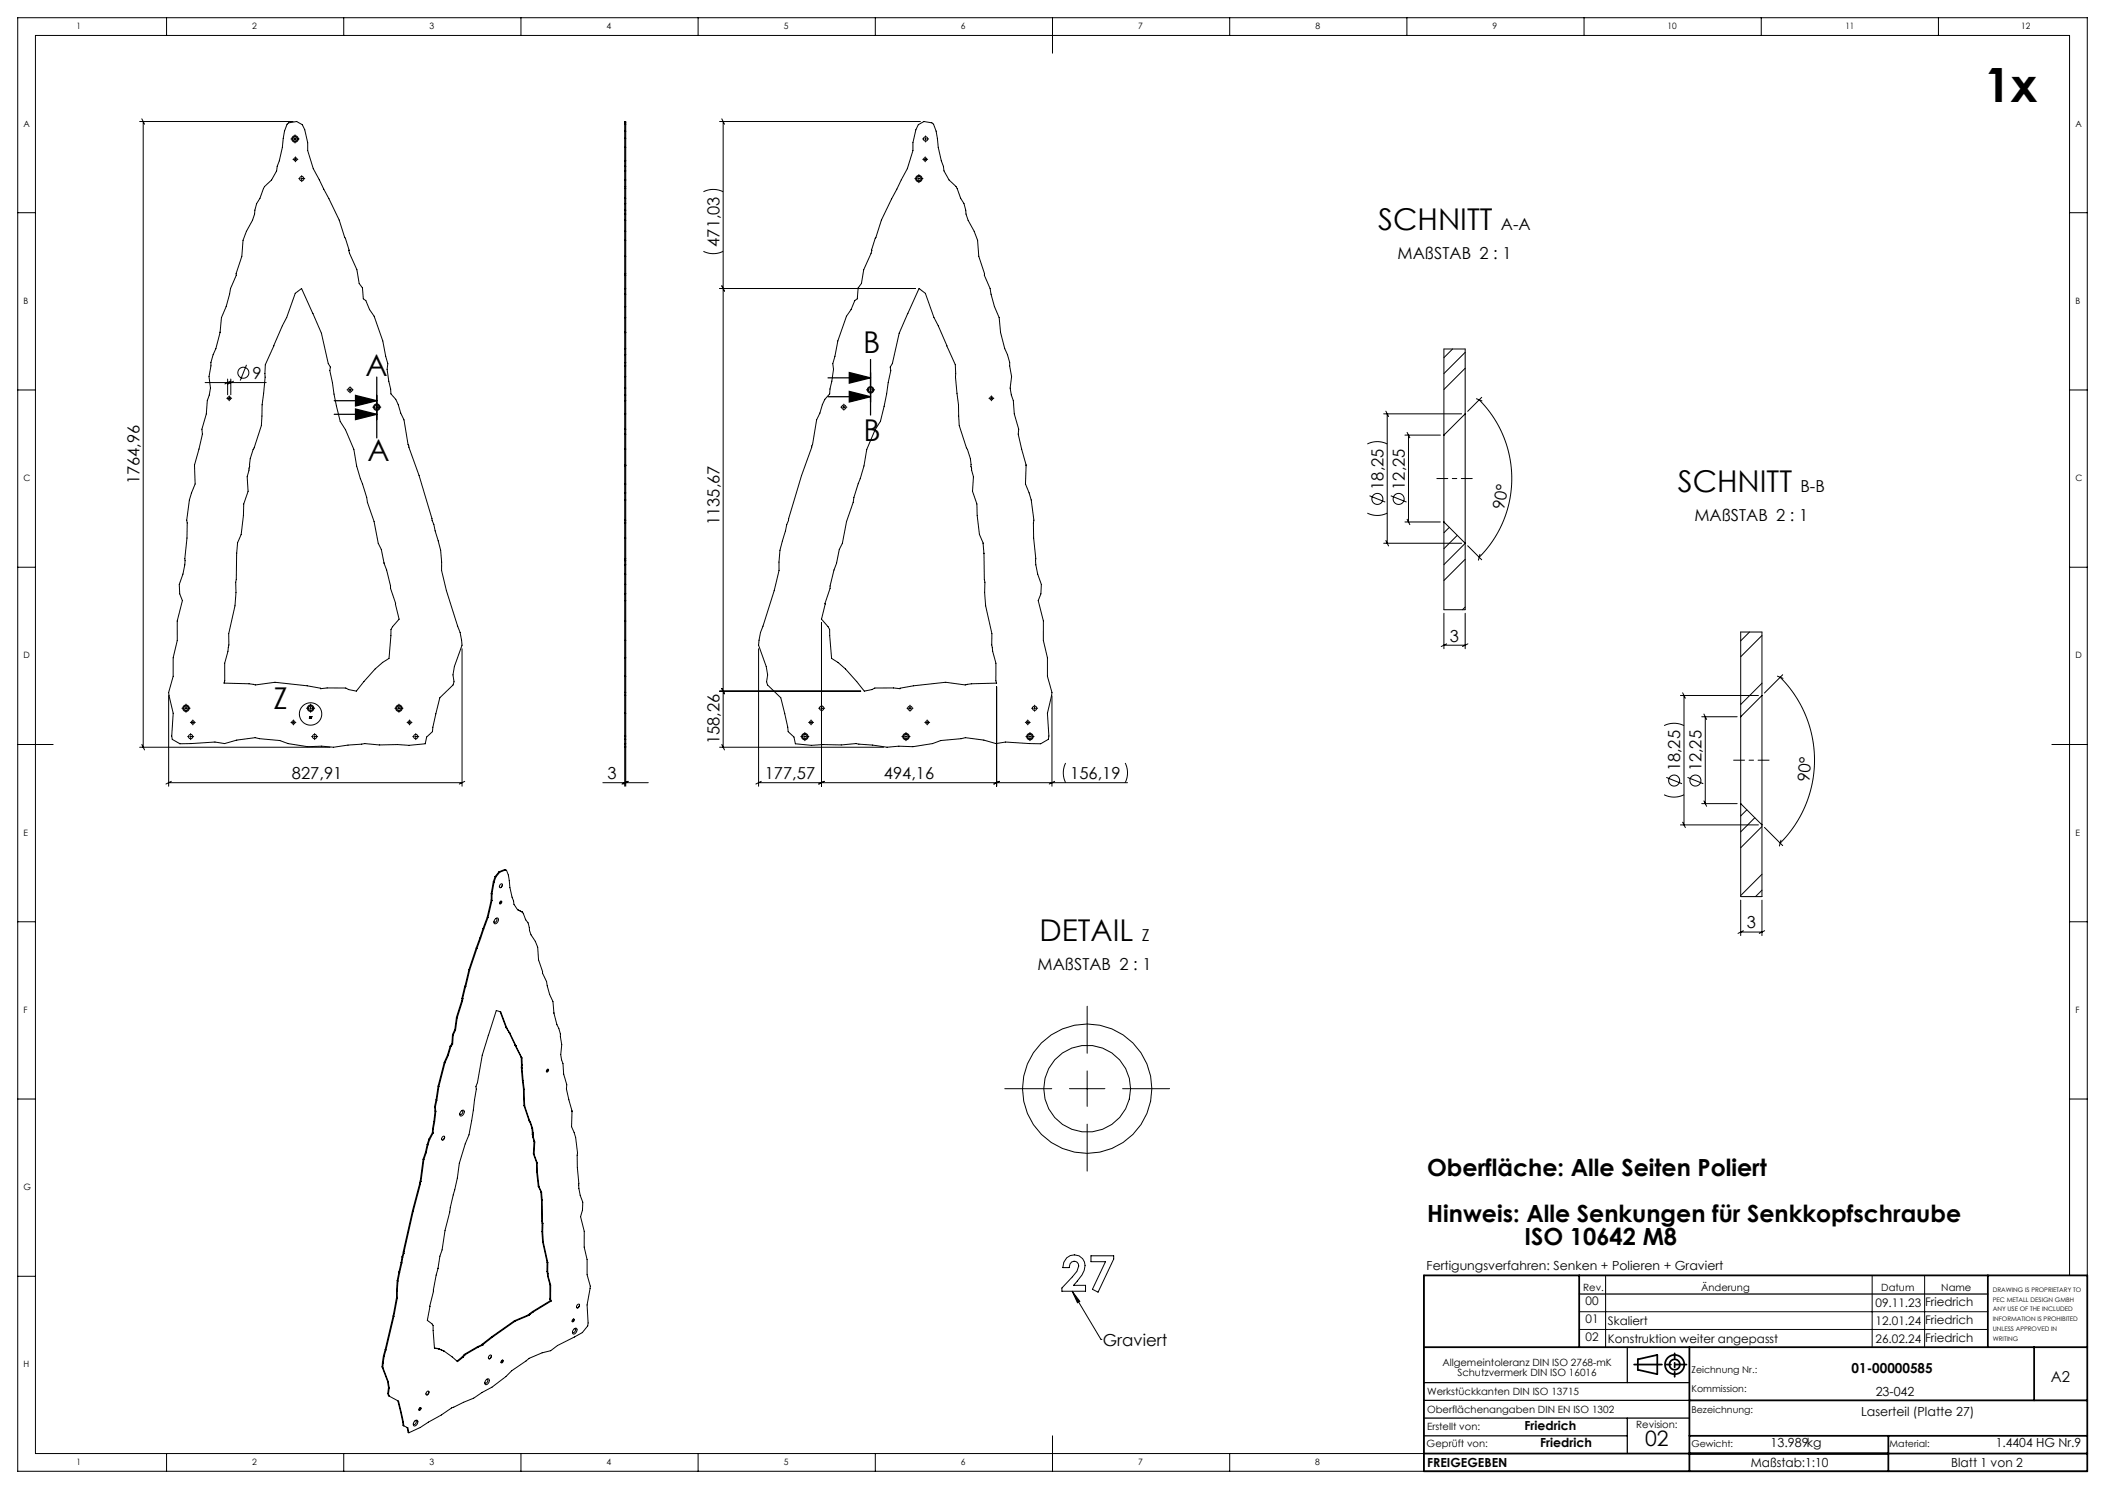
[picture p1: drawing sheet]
<svg xmlns="http://www.w3.org/2000/svg" width="594mm" height="420mm" viewBox="0 0 594 420" stroke-linecap="round" stroke-linejoin="round" font-family="sans-serif">
<g fill="none" stroke="#000" stroke-width=".28">
<path d="M47 5v5M97 5v5M147 5v5M197 5v5M247 5v5M297 5v10M347 5v5M397 5v5M447 5v5M497 5v5M547 5v5M39.4 34.3h43.3"/>
<path d="M40 33.5l.8 1.5M40.4 34.3v176.5M81 35l.5-.4 2.2-.3 1.6 .9 .7 1.4 .8 3.6v2.3l1.6 5.1 3 5.8a55.7 55.7 0 0 1 6.1 13.8l1.1 4.2 2.1 4.7 .6 3.9 1 1.2 .2 3.1 .7 .5 1.1 2.5 1.3 1.9 2.4 7 1.4 6.4-.2 1.6 1.1 6.9 1.4 1.5 .7 1.6 .7 2.3 .9 1.9a54.4 54.4 0 0 0 4.3 15.7l4.1 13.9 .4 1.7a24.7 24.7 0 0 1 1.8 11.2l1.4 5.7 3.8 11.8 .6 3.6-2.2 6-.4 2.4 .3 1.9-.2 .9-3.8 3.6-2 8.3-.1 1.3-1.6 1.5-.4 1.9-4.6 .4-3.2-.2-5.1 .1-4.2-.4-8.8 1.1-3.3-.3-4 .1-5.5-.9-2.3-.8-5.8-.5-1.2-.3-5.2 .7-3.4 .9-2.7-.4-9.9 .5-2.2-1.3-.1-.9 .4-6.4-1.3-5.9 1.3-4.5v-5.3l1.1-4.9v-5.4l1.5-5.8-.8-1.9-.1-2.7a14 14 0 0 0 1.6-7.2l.6-5.8v-4.3a22.6 22.6 0 0 1 2.3-11 16.6 16.6 0 0 1 1.1-9.8l.9-4.2-.1-1.4 1.2-4.3 .3-3.8 .6-1.6 .3-1.9-.4-3.3 .5-3.9 .6-2.3a25.8 25.8 0 0 0 2.4-10.4l1.3-3.1 1.2-5.1 1.7-3.8-.1-.4 1.6-4.9 .4-4.5 .9-2.6 1.8-3.1 .5-1.7 .6-3 1-1.5 1.3-3.3 1.9-1.8 1.5-2.6 .1-1.3 .6-1.5 .9-3.8 .6-4.6zM82.1 39.2h.7M83 39.2h.5M83.3 38v.7M83.3 38.9v.5M83.3 39.7v.7M83.8 39.2h.6M176.3 39h.3M176.3 37h.3M176.3 35h.3"/>
<path d="M176.3 34.6h.3M203.1 34.3h56.6M203.7 33.5l.7 1.5M204.1 34.3v176.5M259.1 35.2l1.6-.9 2.3 .3 .4 .4 .8 2 .6 4.6 .8 3.8 .6 1.5 .2 1.3 1.4 2.6 2 1.8 1.3 3.3 .9 1.5 .6 3 .6 1.7 1.7 3.1 1 2.6 .3 4.5 1.6 4.9v.4l1.6 3.8 1.2 5.1 1.3 3.1a25.8 25.8 0 0 0 2.4 10.4l.6 2.3 .6 3.9-.5 3.3 .4 1.9 .5 1.6 .3 3.8 1.3 4.3-.2 1.4 1 4.2a16.6 16.6 0 0 1 1.1 9.8 22.6 22.6 0 0 1 2.2 11l.1 4.3 .6 5.8a14 14 0 0 0 1.6 7.2l-.2 2.7-.7 1.9 1.4 5.8v5.4l1.2 4.9v5.3l1.2 4.5-1.2 5.9 .4 6.4-.2 .9-2.1 1.3-9.9-.5-2.8 .4-3.4-.9-5.2-.7-1.2 .3-5.7 .5-2.3 .8-5.6 .9-3.9-.1-3.4 .3-8.8-1.1-4.1 .4-5.1-.1-3.3 .2-4.6-.4-.4-1.9-1.6-1.5-.1-1.3-2-8.3-3.7-3.6-.3-.9 .3-1.9-.4-2.4-2.1-6 .5-3.6 3.9-11.8 1.3-5.7a24.7 24.7 0 0 1 1.9-11.2l.3-1.7 .5-1.2a216.8 216.8 0 0 1 6.6-21l1.3-7.4 1-1.9 .7-2.3 .7-1.6 1.3-1.5 1.1-6.9-.2-1.6 1.4-6.4 2.5-7 1.3-1.9 1-2.5 .7-.5 .3-3.1 .9-1.2 .6-3.9 2.1-4.7 1.2-4.2a55.7 55.7 0 0 1 6.1-13.8l2.9-5.8 1.6-5.1v-2.3l.8-3.6zM260.3 39.2h.4M260.9 39.2h.5M261.2 38.3v.4M261.2 38.9v.5M261.2 39.7v.4M261.7 39.2h.3M5 60h5"/>
<path d="M82.7 44.9h.2M83.1 44.9h.5M83.4 44.2v.2M83.4 44.7v.5M83.4 45.4v.2M83.9 44.9h.2M84.3 50.4h.3M84.9 50.4h.5M85.1 49.5v.4M85.1 50.1v.5M85.1 50.9v.3M85.6 50.4h.4"/>
<path d="M176.3 59.3h.3M176.3 57.4h.3M176.3 55.9h.3M176.3 53.2h.3M176.3 52.6h.3M176.3 50.8h.3M176.3 48.2h.3M176.3 46.9h.3M176.3 45.4h.3M176.3 41.6h.3M198.5 54.1a6.2 6.2 0 0 1 5.6 0M258.1 50.4h.7"/>
<path d="M259 50.4h.5M259.3 49.2v.7M259.3 50.1v.5M259.3 50.9v.6M259.8 50.4h.7M260.4 44.9h.2M260.8 44.9h.5M261.1 44.2v.2M261.1 44.7v.5M261.1 45.4v.2M261.6 44.9h.2M584 60h5"/>
<path d="M176.3 77.6h.3M176.3 77.2h.3M176.3 72.3h.3M176.3 67.8h.3M176.3 65.2h.3M176.3 62.1h.3M176.3 60.4h.3M198.5 70.9a6.2 6.2 0 0 0 5.6 0M83.3 82.7l1.8-1.3 5.6 12.6 1.9 8.6 .6 .9-.1 1 1.2 6.7 1.7 7.7 1.5 2.3 2.4 5.6a66.7 66.7 0 0 0 3.6 13.5l.2 1.4 1.9 5.4 1.1 6.2 .9 1.7 .8 3.9 .7 1.9 1.1 5.1 1.4 4.3 1 4.4-2.3 3-.5 8.1-1.8 1.2-2.1 1.8-5.4 6.2-2.1-.4-.8-.4-5.3-.1-1.9 .3 .1-.2-3.8-.7-9.1-.9-5.5 .7-1.8-.3-7.1-.2 .2-.7v-4.9a21.6 21.6 0 0 0 1.1-8.4l1.8-7.8 .3-3.8 .2-11a9.5 9.5 0 0 1 1.3-5.4l.6-5.3 .1-3.2 1.2-3.6-.3-4.1 .8-2.9a9.8 9.8 0 0 1 1.2-5.3l2.1-6.3 .2-5.8a60.7 60.7 0 0 0 .9-11.3l4.8-11 1.2-2.4zM176.3 81.4h.3M176.3 98.4h.3M176.3 93.8h.3"/>
<path d="M176.3 93.7h.3M176.3 89.6h.3M176.3 86.5h.3M176.3 83h.3M203.1 81.4h55.2M203.7 80.6l.7 1.5M259.3 81.4l1.8 1.3 2.4 6.8 1.3 2.4 4.8 11a60.7 60.7 0 0 0 .9 11.3l.2 5.8 2 6.3a18.1 18.1 0 0 1 1.5 6.3l.5 1.9-.3 4.1 1.3 3.6v3.2l.7 5.3a9.5 9.5 0 0 1 1.3 5.4l.1 11 .3 3.8 1.8 7.8a21.6 21.6 0 0 0 1.1 8.4v4.9l.2 .7-7 .2-1.8 .3-5.6-.7-9 .9-3.8 .7v.2l-1.9-.3-5.2 .1-.8 .4-2.2 .4-5.3-6.2-2.1-1.8-1.8-1.2-.6-8.1-2.3-3 1-4.4 1.4-4.3 1.1-5.1 .8-1.9 .7-3.9 .9-1.7 1.2-6.2 1.9-5.4 .2-1.4a66.7 66.7 0 0 0 3.6-13.5l2.3-5.6 1.5-2.3 1.8-7.7 1.2-6.7-.2-1 .6-.9 1.9-8.6zM409.9 98.4l-2.4 2.5M413.5 99.4l-6 6M5 110h5M57.9 107.9h17.2M64 112.3h.2"/>
<path d="M64.2 106.9v4.4M64.4 112.3h.5M64.7 111.6v.2M64.7 112.1v.5M64.7 112.8v.2M65 107.5l-1.5 .8M65.1 106.9v4.4M65.2 112.3h.2M65.9 107.5l-1.5 .8M69.6 102.9l-1.8 4.5M97.9 110h.4M98.5 110h.5"/>
<path d="M98.8 109.1v.4M98.8 109.7v.5M98.8 110.5v.3M99.3 110h.3M105.2 114.8h.6M106.1 114.8h.5M106.3 113.7v.6M106.3 114.6v.5M106.3 115.3v.7M106.8 114.8h.7M176.3 116.8h.3M176.3 113h.3"/>
<path d="M176.3 111.4h.3M176.3 103.2h.3M176.3 106.2h.3M176.3 109.5h.3M176.3 102.3h.3M176.3 100h.3M237.3 114.8h.3M237.9 114.8h.5M238.1 114v.3M238.1 114.6v.5M238.1 115.3v.4M238.6 114.8h.4"/>
<path d="M244.5 110h.7M245.4 110h.5M245.7 108.8v.7M245.7 109.7v.5M245.7 110.5v.6M246.2 110h.6M279.1 112.3h.2M279.5 112.3h.5M279.8 111.6v.2M279.8 112.1v.5M279.8 112.8v.2M280.3 112.3h.2"/>
<path d="M390.5 116.7h22M391.1 116l.7 1.5M391.5 116.7v36.5M413.5 103.9l-6 6M413.5 116.7v-18.3h-6v24.3M413.5 116.7v36.5M413.5 116.7l-6 6M416.6 112.5l1.6 .6M417.4 112.8a31.4 31.4 0 0 1 0 44.4M418.1 112.1l-3.9 3.9M584 110h5M176.3 139h.3"/>
<path d="M176.3 136.5h.3M176.3 131.1h.3M176.3 131.2h.3M176.3 131.4h.3M176.3 126.7h.3M176.3 122.5h.3M176.3 121.1h.3M385.8 125.2a6.3 6.3 0 0 1 5.7 0M386.5 139.8l4.4 1.8M392.5 139.8l4.4 1.8M396.5 122.7h10M397.1 122l.7 1.5"/>
<path d="M397.5 122.7v24.5M407.5 122.7v24.5M5 160h5M176.3 159.3h.3M176.3 158.1h.3M176.3 157.6h.3M176.3 151.8h.3M176.3 141h.3M176.3 146.7h.3M176.3 147.5h.3M385.8 144.7a6.3 6.3 0 0 0 5.7 0M390.5 153.2h22"/>
<path d="M391.1 152.5l.7 1.5M396.5 147.2h10M397.1 146.5l.7 1.5M407.5 147.2v24.8h6v-18.8M407.5 147.2l6 6M409 148.8l-1.5 1.5M411.2 151l-3.7 3.8M413.5 153.3l-6 6M413.5 157.7l-6 6M414.2 153.9l3.9 4M417.6 156.4l-.4 1.6M584 160h5"/>
<path d="M176.3 169.4h.3M176.3 175.2h.3M176.3 164.8h.3M176.3 167.5h.3M176.3 161.9h.3M231.8 175.6v46.2M407.5 173v10M413.5 171.2l-.8 .8M413.5 173v10M493.7 178.3l-2.5 2.5M497.2 179.3l-6 6M47.6 196.3v25.5"/>
<path d="M51.3 199.8h.7M52.2 199.8h.5M52.5 198.6v.7M52.5 199.5v.5M53 199.8h.7M86.5 199.8h.6M87.4 199.8h.5M87.6 198.6v.7M87.6 199.5v.5M88.1 199.8h.7M111.4 199.8h.7M112.3 199.8h.5"/>
<path d="M112.6 198.6v.7M112.6 199.5v.5M113.1 199.8h.6M130.4 183v38.8M176.3 190.8h.3M176.3 195.3h.3M176.3 196.1h.3M176.3 180.6h.3M176.3 185.5h.3M203.1 194.9h39.8M203.7 194.2l.7 1.5M214.1 183v38.8"/>
<path d="M231 199.8h.4M231.6 199.8h.5M231.9 198.9v.4M231.9 199.5v.5M232.4 199.8h.3M255.9 199.8h.4M256.5 199.8h.5M256.8 198.9v.4M256.8 199.5v.5M257.3 199.8h.4M281.2 193.7v28.1M291.1 199.8h.4"/>
<path d="M291.7 199.8h.5M291.9 198.9v.4M291.9 199.5v.5M292.5 199.8h.3M296.8 196.3v25.5M407.5 182h6M408.2 181.6l-1.5 .8M414.2 181.6l-1.5 .8M474.2 196.2h22M474.8 195.4l.8 1.5M475.2 196.2v36.5M497.2 196.2v-17.9h-6v23.9"/>
<path d="M497.2 196.2v36.5M497.2 192.7l-6 6M497.2 196.2l-6 6M501.6 190.7l1.5 .6M502.3 191a33.1 33.1 0 0 1 0 46.8M503 190.3l-5.1 5.2M5 210h10M39.4 210.8h53.7M40 210l.8 1.5M52.5 200.3v.6M52.9 207.8h.4M53.5 207.8h.5"/>
<path d="M53.7 203.8h.2M53.8 206.9v.4M53.8 207.5v.5M53.8 208.3v.3M54.2 203.8h.5M54.3 207.8h.4M54.4 203.1v.2M54.4 203.5v.5M54.4 204.3v.2M54.9 203.8h.2M82.1 203.8h.2M82.5 203.8h.5"/>
<path d="M82.8 203.1v.2M82.8 203.5v.5M82.8 204.3v.2M83.3 203.8h.2M87.3 202.6h.1M87.4 202.2h.2l-.1 .3 .1 .1h-.3l.2-.3h-.2zM87.6 200.3v.6M87.7 202.1h.3l-.2 .5 .1-.4zM87.9 207.8h.4M88.5 207.8h.5M88.8 206.9v.4M88.8 207.5v.5"/>
<path d="M88.8 208.3v.3M89.3 207.8h.3M112.6 200.3v.6M114.9 203.8h.2M115.3 203.8h.5M115.6 203.1v.2M115.6 203.5v.5M115.6 204.3v.2M116.1 203.8h.2M116.5 207.8h.3M117.1 207.8h.5M117.3 206.9v.4"/>
<path d="M117.3 207.5v.5M117.3 208.3v.3M117.8 207.8h.4M176.3 210.8h.3M176.3 201.2h.3M176.3 207.6h.3M176.3 208.5h.3M176.3 209.8h.3M176.3 210.6h.3M203.1 210.8h46.2M203.7 210l.7 1.5M226 207.8h.6"/>
<path d="M226.9 207.8h.5M227.1 206.6v.7M227.1 207.5v.5M227.1 208.3v.6M227.6 207.8h.7M228.2 203.8h.2M228.6 203.8h.5M228.9 203.1v.2M228.9 203.5v.5M228.9 204.3v.2M229.4 203.8h.2M231.9 200.3v.3"/>
<path d="M254.5 207.8h.7M255.4 207.8h.5M255.7 206.6v.7M255.7 207.5v.5M255.7 208.3v.6M256.2 207.8h.6M256.8 200.3v.3M260.9 203.8h.2M261.4 203.8h.5M261.6 203.1v.2M261.6 203.5v.5M261.6 204.3v.2"/>
<path d="M262.1 203.8h.2M289.3 203.8h.2M289.5 207.8h.6M289.8 203.8h.5M290 203.1v.2M290 203.5v.5M290 204.3v.2M290.4 207.8h.5M290.5 203.8h.2M290.6 206.6v.7M290.6 207.5v.5M290.6 208.3v.6"/>
<path d="M291.1 207.8h.7M291.9 200.3v.3M300.7 215.2a6.2 6.2 0 0 0 0 5.6M317.5 215.2a6.2 6.2 0 0 1 0 5.6M469.6 204.7a6.3 6.3 0 0 1 5.6 0M470.2 219.3l4.4 1.8M476.2 219.3l4.4 1.8M480.2 202.2h10M480.8 201.4l.8 1.5M481.2 202.2v24.5M491.2 202.2v24.5M579 210h10"/>
<path d="M47.6 220.8h82.8M48.4 220.4l-1.6 .8M131.1 220.4l-1.5 .8M170.1 220.8h12.8M176.3 221.8v-187.5h.3v187.5M177 220.4l-1.5 .8M177.3 220.4l-1.5 .8M214.1 220.8h104.1M214.8 220.4l-1.5 .8M232.6 220.4l-1.5 .8M282 220.4l-1.5 .8M297.6 220.4l-1.5 .8"/>
<path d="M469.6 224.2a6.3 6.3 0 0 0 5.6 0M474.2 232.7h22M474.8 231.9l.8 1.5M480.2 226.7h10M480.8 225.9l.8 1.5M491.2 226.7v26.2h6v-20.2M491.2 226.7l6 6M492.9 228.4l-1.7 1.8M495.2 230.7l-4 3.9M497.2 233.1l-6 6M497.9 233.4l5.1 5.1M502.6 237l-.5 1.6"/>
<path d="M5 260h5M137.5 258.7l.2 .1M137.5 258.7l-1.2 3.2M137.7 258.8l-1.2 3.2M138.6 252l.2 .2M138.6 253.9l.2 .1M138.6 252v1.9M138.6 253.9l-1.1 4.8M138.8 254l-1.1 4.8M138.8 252.2v1.8M139.2 248.7l.2 .1M139.2 248.7l-.6 3.3"/>
<path d="M139.4 248.8l-.6 3.4M139.7 247.3l.2 .1M139.7 247.3l-.5 1.4M139.8 259.2a.52 .52 0 0 1 .8-.2 .52 .52 0 0 1 0 .9l-.1 .1a.61 .61 0 0 1-.9 .5 .61 .61 0 0 1 0-1zM139.9 259.1a.52 .52 0 0 1 .2 .7 .52 .52 0 0 1-.7 .2M139.9 247.4l-.5 1.4M140.8 245.9l.2 .1M140.8 245.9l-1.1 1.4M141 246l-1.1 1.4M141.1 254.3a.29 .29 0 0 1 .5 0 .29 .29 0 0 1-.1 .4 .3 .3 0 0 1-.5 .2 .3 .3 0 0 1 .1-.5zM141.2 249.5a.4 .4 0 0 1 .7 0 .4 .4 0 0 1-.3 .6 .38 .38 0 0 1-.6 .2 .38 .38 0 0 1 0-.6zM141.4 254.2l-.4 .7"/>
<path d="M141.8 249.5l-.5 .9M142.4 245.3l.2 .1M142.4 245.3l.5 .2M142.4 245.3l-1.6 .6M142.6 245.4l-1.6 .6M142.6 245.4l.3 .1M142.9 245.5l.6 1.3a25.7 25.7 0 0 0 1.4 7.3l.1 1 1 1.5 1.4 .7M147.2 257.2l.2 .1M147.4 257.3l1 2.2 .6 .8 .8 3.4 1.3 1.8 .6 1.7 .3 3.5 1.1 3.4v.4l1.1 2.4 .9 3.6 .9 2a17.4 17.4 0 0 0 1.7 7.6l.4 1.6 .4 3-.3 2.8 .7 2.5 .2 3 .8 3-.1 1.2 .7 3a12.9 12.9 0 0 1 .8 7.6 15 15 0 0 1 1.6 8.1v3.4l.4 4.5a10.1 10.1 0 0 0 1.2 5.3l-.1 2.2-.6 1.9 1.1 4.1v4.5l.8 3.5v4.3l.9 3.2-.9 5.3 .2 5.9-1.6 1.9-7 3.6-1.9 1.5-2.4 .6-3.7 1.5-4.9 3.5-1.6 1.7-4 3-2.8 1.5-2.3 1.6a37.3 37.3 0 0 0-9.2 4.7l-5.9 3.5-3.2 1.5M491.2 253.9v10M497.2 246.6l-6 6M497.2 251.1l-1.8 1.8"/>
<path d="M497.2 253.9v10M584 260h5M131.1 278.4l-.8 3.2 .3 .1M131.1 278.4l.2 .1M131.2 278.1l.2 .2M131.2 278.1l-.1 .3M131.3 278.5l-.7 3.2M131.4 278.3l-.1 .2M132.3 273.5l.2 .1M132.3 273.5l-1.1 4.6M132.5 273.6l-1.1 4.7M134.4 267.4l.2 .1"/>
<path d="M134.4 267.4l-2.1 6.1M134.6 267.5l-2.1 6.1M135.4 264.6l.2 .1M135.4 264.6l-1 2.8M135.6 264.7l-1 2.8M136.3 261.9l.2 .1M136.3 261.9l-.9 2.7M136.5 262l-.9 2.7M491.2 262.9h6M492 262.5l-1.6 .8M498 262.5l-1.6 .8M125.4 299.7l.2 .1"/>
<path d="M125.4 299.7l-1.8 6.6M125.6 299.8l-1.8 6.7M126.3 297.6l.2 .1M126.3 297.6l-.9 2.1M126.5 297.7l-.9 2.1M127 295.1l.2 .1M127 295.1l-.7 2.5M127.2 295.2l-.7 2.5M127.5 294.4l.2 .1M127.5 294.4l-.5 .7M127.7 291.8l.2 .1M127.7 291.8l-.2 2.6"/>
<path d="M127.7 294.5l-.5 .7M127.9 291.9l-.2 2.6M128.3 290.4l.3 .1M128.3 290.4l-.6 1.4M128.6 290.5l-.7 1.4M128.8 287l.2 .1M128.8 287l-.5 3.4M129 287.1l-.4 3.4M130.3 282.3l.2 .1M130.3 282.3l-1.5 4.7M130.4 281.6l-.1 .7M130.5 282.4l-1.5 4.7"/>
<path d="M130.6 281.7l-.1 .7M141.1 285.4l1.7 4.5M142.8 289.9l.2 .1M142.8 289.9l.9 1.4M143 290l.9 1.4M143 290l-1.7-4.6-1.2-.4-4 12.6-1.4 7.8-.4 1 .1 .8-.8 5.9-1.3 7-1 2.5-1.7 5.5a88.4 88.4 0 0 1-2.5 12.6l-1.5 6.4-.9 5.5-.6 1.7-3.5 18.1 1.6 1.5 .4 6.4 1.3 .2-.2-.1M143.7 291.3l.2 .1M143.7 291.3l1.7 3.5M143.9 291.4l1.7 3.6M145.4 294.8l.2 .2M145.4 294.8v.2M145.4 295l.2 .1"/>
<path d="M145.4 295l1.7 3.3M145.6 295v.1M145.6 295.1l1.7 3.3M147.1 298.3l.2 .1M147.1 298.3l.1 2M147.3 298.4l.1 2M306.8 283.8v13.3M5 310h5M122 319.5l.2 .1M122 319.5l-1 1.8M122.1 318.3l.2 .2M122.1 318.3l-.1 1.2"/>
<path d="M122.2 319.6l-.9 1.8M122.3 318.5l-.1 1.1M122.4 316.3l.2 .1M122.4 316.3l-.3 2M122.6 312.2l.2 .1M122.6 312.2l.2 1.2M122.6 316.4l-.3 2.1M122.8 313.4l.2 .1M122.8 313.4l-.4 2.9M122.8 312.3l.2 1.2M123 313.5l-.4 2.9M123.1 310.2l.2 .1"/>
<path d="M123.1 310.2l-.5 2M123.3 310.3l-.5 2M123.6 306.3l.2 .2M123.6 306.3l-.5 3.9M123.8 306.5l-.5 3.8M130.1 313.4a.52 .52 0 0 1 .8-.2 .52 .52 0 0 1 0 .9l-.1 .1a.61 .61 0 0 1-.9 .6 .61 .61 0 0 1 0-1.1zM130.3 313.3a.52 .52 0 0 1 .2 .7 .52 .52 0 0 1-.8 .2M147.1 301.1l.2 .2M147.1 301.1l.3 3.6M147.2 300.3l.2 .1M147.2 300.3l-.1 .8M147.3 301.3l.3 3.5"/>
<path d="M147.4 300.4l-.1 .9M147.4 304.7l.2 .1M147.4 304.7l.3 2.5M147.6 304.8l.3 2.5M147.7 307.2l.2 .1M147.7 307.2v2.5M147.7 309.7l.3 .2M147.7 309.7l.2 2.2M147.9 311.9l.2 .1M147.9 311.9l1.4 4.3M147.9 307.3l.1 2.6M148 309.9l.1 2.1"/>
<path d="M148.1 312l1.4 4.3M149.3 316.2l.2 .1M149.3 316.2l.2 .2M149.5 316.4l.2 .1M149.5 316.4l.6 1.8M149.5 316.3l.2 .2M149.7 316.5l.6 1.8M150.1 318.2l.2 .1M150.1 318.2l.1 1.3M150.2 319.9l.2 .2M150.2 319.9l.1 .3M150.2 319.5l.2 .1"/>
<path d="M150.2 319.5v.4M150.3 318.3l.1 1.3M150.4 319.6v.5M154.4 301.7a.29 .29 0 0 1 .4 0 .29 .29 0 0 1-.1 .4 .3 .3 0 0 1-.5 .3 .3 .3 0 0 1 .1-.6zM154.6 301.6l-.4 .7M283.5 307.1h13.3M301.8 307.1h10M306.8 302.1v10M306.8 317.1v13.2M316.8 307.1h13.2M584 310h5M118.4 333.9l.2 .1"/>
<path d="M118.4 333.9l-2 7.6M118.4 333.5l.2 .2M118.4 333.5v.4M118.6 333.1l.2 .1M118.6 333.1l-.2 .4M118.6 334l-2 7.7M118.6 333.7v.3M118.8 333.2l-.2 .5M119.4 327l.2 .1M119.4 327l-.8 6.1M119.6 327.1l-.8 6.1M120.1 325l.2 .1"/>
<path d="M120.1 325l-.7 2M120.3 325.1l-.7 2M120.5 322.8l.3 .1M120.5 322.8l-.4 2.2M120.8 322.9l-.5 2.2M121 321.3l.3 .1M121 321.3l-.5 1.5M121.3 321.4l-.5 1.5M124.9 320.7a.4 .4 0 0 1 .6 0 .4 .4 0 0 1-.2 .6 .38 .38 0 0 1-.6 .2 .38 .38 0 0 1 0-.6zM125.5 320.7l-.5 .9M150.3 320.2l.2 .2M150.3 320.2v.5"/>
<path d="M150.3 320.7l.2 .1M150.3 320.7l.4 1.3M150.4 320.1l.1 .3M150.5 325.5l.2 .1M150.5 325.5l.9 2.4M150.5 320.4v.4M150.5 320.8l.4 1.3M150.7 322l.2 .1M150.7 322l-.2 3.5M150.7 325.6l.9 2.4M150.9 322.1l-.2 3.5M151.4 327.9l.2 .1"/>
<path d="M151.4 327.9v2.6M151.4 330.5l.2 .1M151.4 330.5l.5 4.1M151.6 328v2.6M151.6 330.6l.5 4.1M151.9 334.6l.2 .1M151.9 334.6l.7 1.5M152.1 334.7l.7 1.6M152.6 336.3l.2 .1M152.6 336.3l.2 2.1M152.6 336.1l.2 .2M152.6 336.1v.2"/>
<path d="M152.8 338.4l.2 .1M152.8 338.4v.1M152.8 338.5l.2 .1M152.8 338.5l.1 5.9M152.8 336.4l.2 2.1M152.8 336.3v.1M153 338.5v.1M153 338.6l.1 5.9M5 360h5M112.6 358.8l.2 .1M112.6 358.8l-.5 2.4M112.8 358.9l-.5 2.5"/>
<path d="M113.2 356.1l.2 .1M113.2 356.1l-.6 2.7M113.4 356.2l-.6 2.7M113.4 354.5l.3 .1M113.4 354.5l-.2 1.6M113.7 354.6l-.3 1.6M113.8 353.4l.2 .1M113.8 353.4l-.4 1.1M113.8 352.9l.2 .2M113.8 352.9v.5M114 353.5l-.3 1.1M114 353.1v.4"/>
<path d="M116.4 341.5l.2 .2M116.4 341.5l-2.6 11.4M116.6 341.7l-2.6 11.4M152.9 344.4l.2 .1M152.9 344.4l.1 .6M152.9 347.4l.2 .1M152.9 347.4l.2 2.9M153 345l.2 .1M153 345l-.1 2.4M153.1 344.5l.1 .6M153.1 350.3l.2 .2M153.1 350.3l1.3 5.7"/>
<path d="M153.1 347.5l.2 3M153.2 345.1l-.1 2.4M153.3 350.5l1.3 5.6M154.3 358.6l.3 .2M154.3 358.6l.2 .6M154.4 356l.2 .1M154.4 356l-.1 2.6M154.5 359.2l.2 .1M154.5 359.2v.8M154.5 360l.2 .1M154.5 360l.7 2.4M154.6 358.8l.1 .5"/>
<path d="M154.6 356.1v2.7M154.7 359.3v.8M301 354.8a3.1 3.1 0 0 1 4-.3 3.1 3.1 0 0 1 .9 3.8l-.6 1.3-2.3 2.9h3.3v1.7h-6.6v-.9l4.2-4.7 .5-1.5a1.28 1.28 0 0 0-1-1.3 1.28 1.28 0 0 0-1.4 .7l-.3 1h-1.8l.3-1.4zM307.9 354.2h6.4v.9l-4.4 9.4-1.6-.8 3.7-7.8h-4.1zM401.8 359.7v55.3M453.1 359.7v20.3M528.3 359.7v20.3M543.1 359.7v20.3M584 359.7v-349.7h-574v400h391.8M589 359.7v-354.7h-584v410h584M110.9 371.2l.2 .1M110.9 371.2l-2.2 9.5"/>
<path d="M111.1 371.3l-2.2 9.5M111.9 364.1l.2 .1M111.9 364.1v1.9M111.9 366l.2 .1M111.9 366l-1 5.2M112.1 361.2l.2 .2M112.1 361.2l-.2 2.9M112.1 364.2v1.9M112.1 366.1l-1 5.2M112.3 361.4l-.2 2.8M134.7 379.9l.2 .1M134.7 379.9l-3.7 2.1"/>
<path d="M134.9 380l-3.7 2.1M136 379.2l.2 .1M136 379.2l.1 .1M136.1 379.3l.2 .1M136.1 379.3l-1.4 .6M136.2 379.3l.1 .1M136.3 379.4l-1.4 .6M138.7 377.1l.2 .1M138.7 377.1l-2.7 2.1M138.9 377.2l-2.7 2.1M145.1 372.5l.3 .2M145.1 372.5l-6.4 4.6"/>
<path d="M145.4 372.7l-6.5 4.5M149.1 370.9l.2 .1M149.1 370.9l-4 1.6M149.3 371l-3.9 1.7M149.5 370.5l.2 .2M149.5 370.5l-.4 .4M149.7 370.7l-.4 .3M150.3 369.9l.2 .1M150.3 369.9l-.8 .6M150.5 370l-.8 .7M154.7 360.1l.7 2.4M155.2 366.4l.2 .1"/>
<path d="M155.2 366.4l.1 .5M155.2 362.4l.2 .1M155.2 362.4v4M155.3 366.9l.2 .1M155.3 366.9l-5 3M155.4 366.5l.1 .5M155.4 362.5v4M155.5 367l-5 3M161.6 372.2a.29 .29 0 0 1 .5 0 .29 .29 0 0 1-.1 .4 .3 .3 0 0 1-.5 .2 .3 .3 0 0 1 0-.5zM161.8 372l-.4 .7M161.9 374.9a.52 .52 0 0 1 .8-.2 .52 .52 0 0 1 0 .9l-.1 .1a.61 .61 0 0 1-.9 .6 .61 .61 0 0 1 0-1.1zM162.1 374.8a.52 .52 0 0 1 .2 .7 .52 .52 0 0 1-.8 .2"/>
<path d="M163 368a.4 .4 0 0 1 .6 .1 .4 .4 0 0 1-.2 .6 .38 .38 0 0 1-.6 .2 .38 .38 0 0 1 0-.6zM163.5 368l-.5 .9M302.6 364.2l8.1 13.6M302.6 364.2l2.1 2.9-.6 .4zM310.7 377.8h.1M445.6 375h115.3M445.6 370h115.3M107.8 385.6l.2 .1M107.8 385.6l1.5 4M107.9 384.3l.2 .2M107.9 384.3l-.1 1.3M108 385.7l1.6 4"/>
<path d="M108.1 384.5l-.1 1.2M108.2 382.4l.2 .1M108.2 382.4l-.3 1.9M108.4 382.5l-.3 2M108.7 380.7l.2 .1M108.7 380.7l-.5 1.7M108.9 380.8l-.5 1.7M109.3 389.6l.3 .1M109.3 389.6l.3 1.7M109.4 393.1l.2 .1M109.4 393.1l.4 .7M109.6 389.7l.2 1.8"/>
<path d="M109.6 391.3l.2 .2M109.6 391.3l-.2 1.8M109.6 393.2l.2 .6M109.8 393.8l2.7 1.4 .8 3.3M109.8 391.5l-.2 1.7M112.3 395.1l.7 3.2M113 398.3l.3 .2M113 398.3l.6 2.8M113.3 398.5l.6 2.7M118.4 397.2a.29 .29 0 0 1 .4-.1 .29 .29 0 0 1-.1 .5 .3 .3 0 0 1-.5 .2 .3 .3 0 0 1 .1-.5zM118.6 397l-.4 .7M120.5 392.5a.4 .4 0 0 1 .6 .1 .4 .4 0 0 1-.2 .6 .38 .38 0 0 1-.6 .2 .38 .38 0 0 1 0-.6z"/>
<path d="M121 392.6l-.5 .9M122.6 380.2l1.1 .2M123.7 380.4l1.7 .7M125.2 381l.2 .1M125.4 381.1l3.7 3 1.6-1.3M130.5 382.7l.2 .1M130.5 382.7l-1.5 1.2M131 382l.2 .1M131 382l-.5 .7M131.2 382.1l-.5 .7M137.2 389.2a.52 .52 0 0 1 .8-.2 .52 .52 0 0 1 0 .9l-.1 .1a.61 .61 0 0 1-.9 .5 .61 .61 0 0 1 0-1zM137.3 389.1a.52 .52 0 0 1 .2 .7 .52 .52 0 0 1-.7 .2"/>
<path d="M138.1 382.4a.4 .4 0 0 1 .6 0 .4 .4 0 0 1-.2 .6 .38 .38 0 0 1-.6 .3 .38 .38 0 0 1 0-.7zM138.7 382.4l-.6 .9M141.5 383.8a.29 .29 0 0 1 .5-.1 .29 .29 0 0 1-.1 .5 .3 .3 0 0 1-.5 .2 .3 .3 0 0 1 .1-.5zM141.8 383.6l-.4 .7M47 410v5M97 410v5M113.6 401.1l.3 .1M113.6 401.1l.1 1 .2 .1M113.9 401.2v1M113.9 402.2l1.2 .6 .3 1.3M114.9 402.6l.3 1.4 .2 .1M117 400.9a.52 .52 0 0 1 .8-.2 .52 .52 0 0 1 0 .8l-.1 .2a.61 .61 0 0 1-.9 .5 .61 .61 0 0 1 0-1.1z"/>
<path d="M117.1 400.7a.52 .52 0 0 1 .3 .8 .52 .52 0 0 1-.8 .1M147 410v5M197 410v5M247 410v5M297 405v10M347 410v5"/>
<circle cx="83.3" cy="39.2" r=".91"/>
<circle cx="83.3" cy="39.2" r=".61"/>
<circle cx="261.2" cy="39.2" r=".61"/>
<circle cx="83.4" cy="44.9" r=".45"/>
<circle cx="85.1" cy="50.4" r=".61"/>
<circle cx="259.3" cy="50.4" r=".91"/>
<circle cx="259.3" cy="50.4" r=".61"/>
<circle cx="261.1" cy="44.9" r=".45"/>
<circle cx="64.7" cy="112.3" r=".45"/>
<circle cx="68.7" cy="105.1" r="1.56"/>
<circle cx="98.8" cy="110" r=".61"/>
<circle cx="106.3" cy="114.8" r=".61"/>
<circle cx="106.3" cy="114.8" r=".91"/>
<circle cx="238.1" cy="114.8" r=".61"/>
<circle cx="245.7" cy="110" r=".91"/>
<circle cx="245.7" cy="110" r=".61"/>
<circle cx="279.8" cy="112.3" r=".45"/>
<circle cx="388.7" cy="140.7" r="1.56"/>
<circle cx="394.7" cy="140.7" r="1.56"/>
<circle cx="52.5" cy="199.8" r=".61"/>
<circle cx="52.5" cy="199.8" r=".91"/>
<circle cx="87.6" cy="199.8" r=".61"/>
<circle cx="87.6" cy="199.8" r=".91"/>
<circle cx="112.6" cy="199.8" r=".61"/>
<circle cx="112.6" cy="199.8" r=".91"/>
<circle cx="231.9" cy="199.8" r=".61"/>
<circle cx="256.8" cy="199.8" r=".61"/>
<circle cx="292" cy="199.8" r=".61"/>
<circle cx="53.8" cy="207.8" r=".61"/>
<circle cx="54.4" cy="203.8" r=".45"/>
<circle cx="82.8" cy="203.8" r=".45"/>
<circle cx="87.6" cy="201.4" r="3.2"/>
<circle cx="88.8" cy="207.8" r=".61"/>
<circle cx="115.6" cy="203.8" r=".45"/>
<circle cx="117.3" cy="207.8" r=".61"/>
<circle cx="227.1" cy="207.8" r=".61"/>
<circle cx="227.1" cy="207.8" r=".91"/>
<circle cx="228.9" cy="203.8" r=".45"/>
<circle cx="255.7" cy="207.8" r=".61"/>
<circle cx="255.7" cy="207.8" r=".91"/>
<circle cx="261.6" cy="203.8" r=".45"/>
<circle cx="290" cy="203.8" r=".45"/>
<circle cx="290.6" cy="207.8" r=".61"/>
<circle cx="290.6" cy="207.8" r=".91"/>
<circle cx="472.4" cy="220.2" r="1.56"/>
<circle cx="478.4" cy="220.2" r="1.56"/>
<circle cx="306.8" cy="307.1" r="12.3"/>
<circle cx="306.8" cy="307.1" r="18.3"/>
</g>
<g fill="none" stroke="#000" stroke-width=".35">
<path d="M94.3 113h12M94.3 116.9h12M100.3 111.5l6 1.5-6 1.5zM100.3 115.4l6 1.5-6 1.5zM106.3 106.4v17.1M233.7 106.6h12M233.7 111.9h12M239.7 105.1l6 1.5-6 1.5zM239.7 110.4l6 1.5-6 1.5zM245.7 101.4v15.7M445.6 365h115.3M459.2 380v10"/>
<path d="M401.8 400h74.9M401.8 390h74.9M401.8 395h74.9M459.2 400v10M401.8 405h57.4"/>
</g>
<g fill="none" stroke="#000" stroke-width=".5">
<path d="M401.8 359.7h187.2v55.3h-187.2zM445.6 359.7v20.3M560.9 359.7v20.3M401.8 380h187.2M476.7 380v35M574 380v15M462.2 383.4l5.5-1.2v5.4l-5.5-1.2zM476.7 395h112.3M401.8 410h187.2M476.7 405h112.3M532.9 405v10"/>
<circle cx="472.6" cy="384.9" r="2.72"/>
<circle cx="472.6" cy="384.9" r="1.47"/>
</g>
<path d="M461.1 384.9h14.8" fill="none" stroke="#000" stroke-width=".5" stroke-dasharray="15.2 1.3 1.3 1.3" stroke-dashoffset="7.4"/>
<path d="M472.6 381.7v6.6" fill="none" stroke="#000" stroke-width=".5" stroke-dasharray="15.2 1.3 1.3 1.3" stroke-dashoffset="13.8"/>
<path d="M415.5 135h-10M499.2 214.4h-10" fill="none" stroke="#000" stroke-width=".28" stroke-dasharray="15.2 1.3 1.3 1.3" stroke-dashoffset="12.1"/>
<g fill="#000">
<path d="M302.6 364.2l2.1 2.9-.6 .4z"/>
<path d="M100.3 111.5l6 1.5-6 1.5zM100.3 115.4l6 1.5-6 1.5z"/>
<path d="M239.7 105.1l6 1.5-6 1.5zM239.7 110.4l6 1.5-6 1.5z"/>
</g>
<text font-size="13.3" x="560" y="28.9">1x</text>
<g font-size="8.5">
<text x="388.9" y="64.9">SCHNITT</text>
<text x="243.5" y="99.6">B</text>
<text x="103.2" y="106.1">A</text>
<text x="243.6" y="124.5">B</text>
<text x="103.7" y="130">A</text>
<text x="473.4" y="138.9">SCHNITT</text>
<text x="77.2" y="200">Z</text>
<text x="293.3" y="265.5">DETAIL</text>
</g>
<g font-size="6.7">
<text x="402.7" y="331.7">Oberfläche: Alle Seiten Poliert</text>
<text x="402.7" y="344.6">Hinweis: Alle Senkungen für Senkkopfschraube</text>
<text x="430.2" y="351.1">ISO 10642 M8</text>
</g>
<text font-size="6" x="464.2" y="407.8">02</text>
<g font-size="4.7">
<text x="423.5" y="64.9">A-A</text>
<text x="203" y="69.6" transform="rotate(-90 203 69.6)">471,03</text>
<text x="394.4" y="73.1">MAßSTAB 2 : 1</text>
<text x="71.2" y="106.8">9</text>
<text x="39.4" y="136.6" transform="rotate(-90 39.4 136.6)">1764,96</text>
<text x="390.4" y="138.2" transform="rotate(-90 390.4 138.2)">18,25</text>
<text x="396.4" y="138.2" transform="rotate(-90 396.4 138.2)">12,25</text>
<text x="424.5" y="143.8" transform="rotate(-80 424.5 143.8)">90°</text>
<text x="508.1" y="138.9">B-B</text>
<text x="203" y="148.1" transform="rotate(-90 203 148.1)">1135,67</text>
<text x="478.1" y="147.1">MAßSTAB 2 : 1</text>
<text x="409.2" y="181">3</text>
<text x="203" y="210" transform="rotate(-90 203 210)">158,26</text>
<text x="82.4" y="219.8">827,91</text>
<text x="171.4" y="219.8">3</text>
<text x="215.8" y="219.8">177,57</text>
<text x="249.4" y="219.8">494,16</text>
<text x="302" y="219.8">156,19</text>
<text x="474.1" y="217.6" transform="rotate(-90 474.1 217.6)">18,25</text>
<text x="480.1" y="217.6" transform="rotate(-90 480.1 217.6)">12,25</text>
<text x="510.6" y="220.6" transform="rotate(-85 510.6 220.6)">90°</text>
<text x="492.9" y="261.9">3</text>
<text x="322.2" y="265.5">Z</text>
<text x="292.8" y="273.7">MAßSTAB 2 : 1</text>
<text x="311.2" y="379.6">Graviert</text>
</g>
<text font-size="4.2" x="578.7" y="389.8">A2</text>
<text font-size="3.9" x="522.5" y="387.2">01-00000585</text>
<g font-size="3.5">
<text x="402.6" y="358.2">Fertigungsverfahren: Senken + Polieren + Graviert</text>
<text x="529.3" y="393.8">23-042</text>
<text x="525.2" y="399.3">Laserteil (Platte 27)</text>
<text x="430.2" y="403.4">Friedrich</text>
<text x="402.7" y="413.9">FREIGEGEBEN</text>
<text x="434.6" y="408.2">Friedrich</text>
<text x="494" y="413.9">Maßstab:1:10</text>
<text x="499.6" y="408.2">13.989kg</text>
<text x="550.6" y="413.9">Blatt 1 von 2</text>
<text x="563.2" y="408.2">1.4404 HG Nr.9</text>
</g>
<g font-size="3.3">
<text x="447.5" y="368.2">00</text>
<text x="529.2" y="368.8">09.11.23</text>
<text x="543.2" y="368.5">Friedrich</text>
<text x="447.5" y="373.2">01</text>
<text x="453.7" y="373.8">Skaliert</text>
<text x="529.2" y="373.8">12.01.24</text>
<text x="543.2" y="373.5">Friedrich</text>
<text x="447.5" y="378.2">02</text>
<text x="453.7" y="378.8">Konstruktion weiter angepasst</text>
<text x="529.2" y="378.8">26.02.24</text>
<text x="543.2" y="378.5">Friedrich</text>
</g>
<g font-size="2.8">
<text x="446.7" y="364.1">Rev.</text>
<text x="480" y="364.1">Änderung</text>
<text x="530.9" y="364.1">Datum</text>
<text x="547.8" y="364.1">Name</text>
<text x="407" y="385.2">Allgemeintoleranz DIN ISO 2768-mK</text>
<text x="411.3" y="388">Schutzvermerk DIN ISO 16016</text>
<text x="402.7" y="393.4">Werkstückkanten DIN ISO 13715</text>
<text x="402.7" y="398.6">Oberflächenangaben DIN EN ISO 1302</text>
<text x="402.7" y="403.4">Erstellt von:</text>
<text x="461.7" y="402.7">Revision:</text>
<text x="402.6" y="408.2">Geprüft von:</text>
</g>
<g font-size="2.7">
<text x="477.3" y="387.2">Zeichnung Nr.:</text>
<text x="477.3" y="392.7">Kommission:</text>
<text x="477.3" y="398.6">Bezeichnung:</text>
<text x="477.3" y="408.2">Gewicht:</text>
<text x="533.2" y="408.2">Material:</text>
</g>
<g font-size="2.5">
<text x="21.6" y="8.2">1</text>
<text x="71.2" y="8.2">2</text>
<text x="121.2" y="8.2">3</text>
<text x="171.2" y="8.2">4</text>
<text x="221.2" y="8.2">5</text>
<text x="271.2" y="8.2">6</text>
<text x="321.2" y="8.2">7</text>
<text x="371.2" y="8.2">8</text>
<text x="421.2" y="8.2">9</text>
<text x="470.5" y="8.2">10</text>
<text x="520.8" y="8.2">11</text>
<text x="570.3" y="8.2">12</text>
<text x="6.7" y="35.7">A</text>
<text x="585.7" y="35.7">A</text>
<text x="6.7" y="85.7">B</text>
<text x="585.7" y="85.7">B</text>
<text x="6.7" y="135.7">C</text>
<text x="585.7" y="135.7">C</text>
<text x="6.7" y="185.7">D</text>
<text x="585.7" y="185.7">D</text>
<text x="6.7" y="235.7">E</text>
<text x="585.7" y="235.7">E</text>
<text x="6.7" y="285.7">F</text>
<text x="585.7" y="285.7">F</text>
<text x="6.7" y="335.7">G</text>
<text x="6.7" y="385.7">H</text>
<text x="21.6" y="413.2">1</text>
<text x="71.2" y="413.2">2</text>
<text x="121.2" y="413.2">3</text>
<text x="171.2" y="413.2">4</text>
<text x="221.2" y="413.2">5</text>
<text x="271.2" y="413.2">6</text>
<text x="321.2" y="413.2">7</text>
<text x="371.2" y="413.2">8</text>
</g>
<g font-size="1.8">
<text x="562.4" y="364.4">DRAWING IS PROPRIETARY TO</text>
<text x="562.4" y="367.2">PEC METALL DESIGN GMBH</text>
<text x="562.4" y="369.9">ANY USE OF THE INCLUDED</text>
<text x="562.4" y="372.7">INFORMATION IS PROHIBITED</text>
<text x="562.4" y="375.4">UNLESS APPROVED IN</text>
<text x="562.4" y="378.2">WRITING</text>
</g>
</svg>
